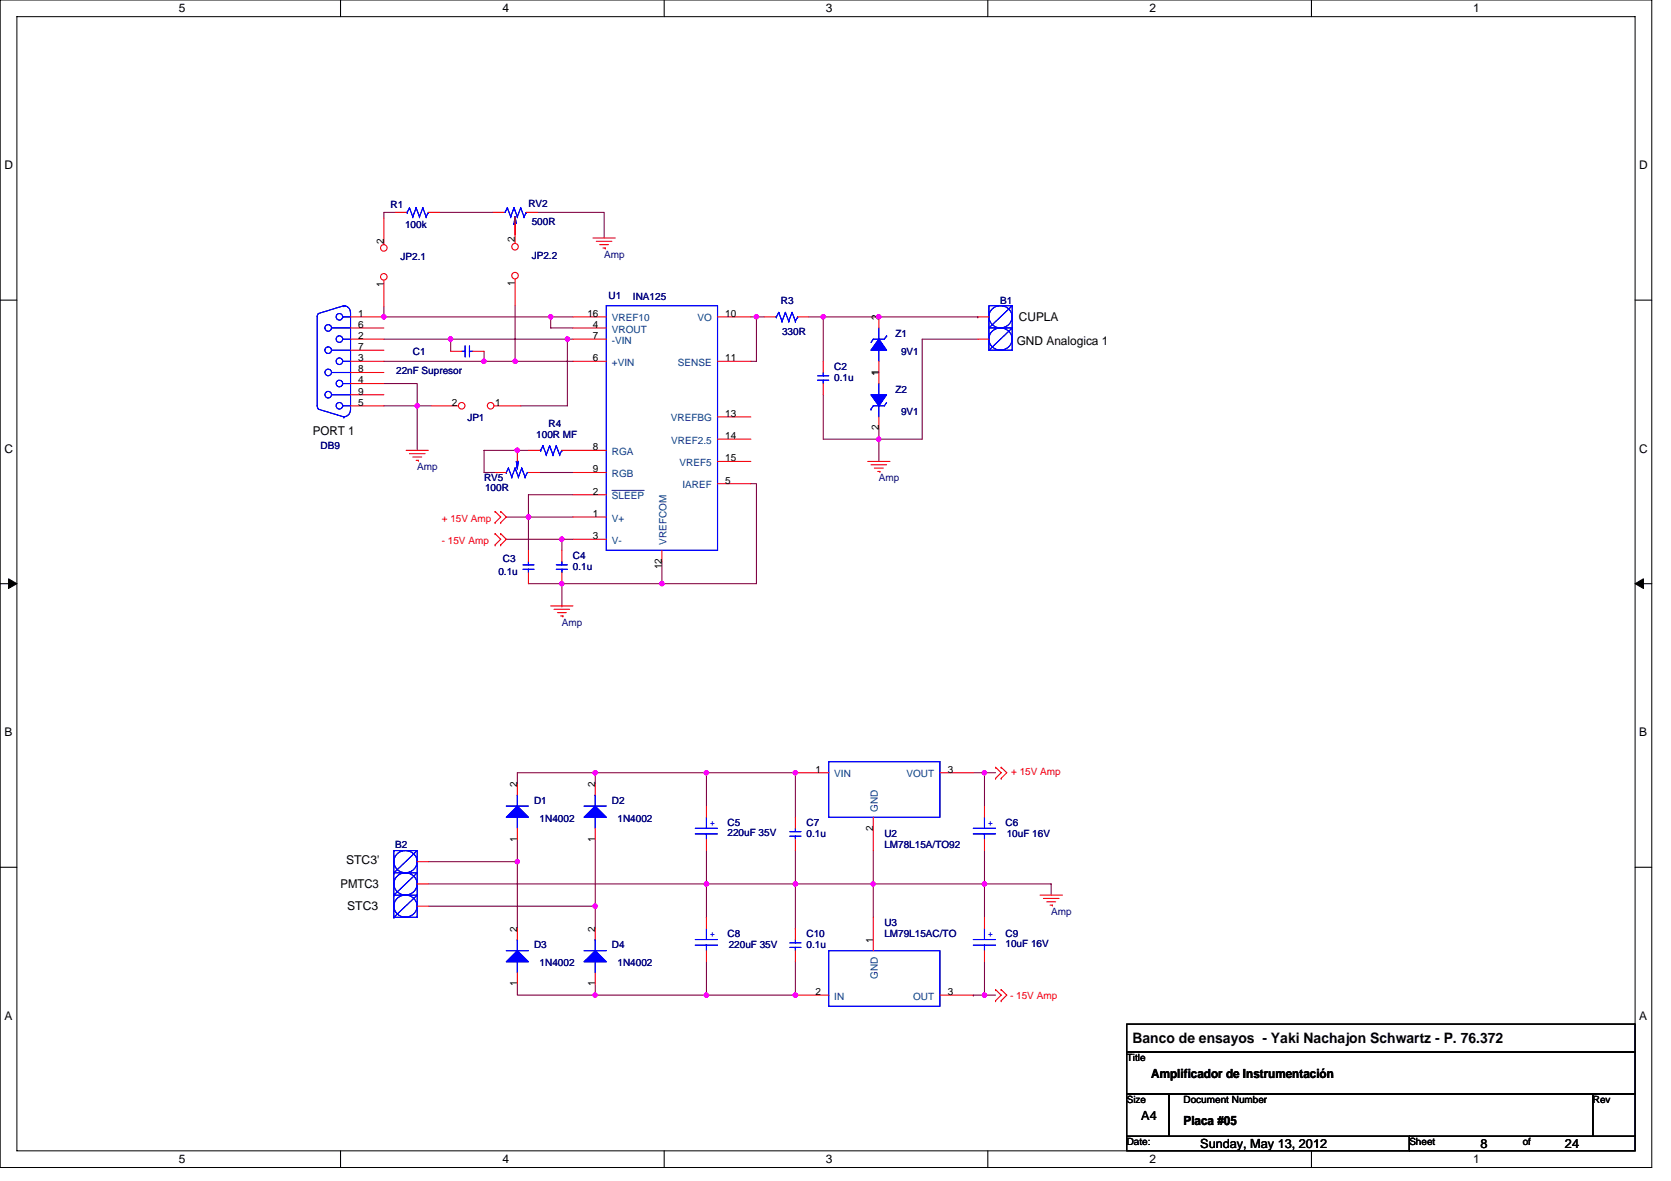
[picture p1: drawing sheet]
<svg xmlns="http://www.w3.org/2000/svg" width="297mm" height="210mm" viewBox="0 0 297 210" stroke-linecap="round" stroke-linejoin="round" font-family="sans-serif">
<path d="M0 0h293.6v207.6h-293.6zM3 3h287.7v201.6h-287.7z" fill="none" stroke="#000" stroke-width=".18"/>
<g fill="#fff">
<path d="M31.8 .3h1.2v2.4h-1.2z"/>
<path d="M31.8 204.9h1.2v2.4h-1.2z"/>
</g>
<path d="M60.5 0v3M60.5 204.6v3" fill="none" stroke="#000" stroke-width=".19"/>
<g fill="#fff">
<path d="M89.3 .3h1.2v2.4h-1.2z"/>
<path d="M89.3 204.9h1.2v2.4h-1.2z"/>
</g>
<path d="M118.1 0v3M118.1 204.6v3" fill="none" stroke="#000" stroke-width=".19"/>
<g fill="#fff">
<path d="M146.8 .3h1.2v2.4h-1.2z"/>
<path d="M146.8 204.9h1.2v2.4h-1.2z"/>
</g>
<path d="M175.6 0v3M175.6 204.6v3" fill="none" stroke="#000" stroke-width=".19"/>
<g fill="#fff">
<path d="M204.4 .3h1.1v2.4h-1.1z"/>
<path d="M204.4 204.9h1.1v2.4h-1.1z"/>
</g>
<path d="M233.1 0v3M233.1 204.6v3" fill="none" stroke="#000" stroke-width=".19"/>
<g fill="#fff">
<path d="M261.9 .3h1.2v2.4h-1.2z"/>
<path d="M261.9 204.9h1.2v2.4h-1.2z"/>
<path d="M.8 28.2h1.5v2.3h-1.5z"/>
<path d="M291.4 28.2h1.5v2.3h-1.5z"/>
<path d="M.8 78.5h1.5v2.4h-1.5z"/>
<path d="M291.4 78.5h1.5v2.4h-1.5z"/>
</g>
<path d="M0 53.4h3M290.7 53.4h2.9" fill="none" stroke="#000" stroke-width=".19"/>
<g fill="#fff">
<path d="M.8 129h1.4v2.3h-1.4z"/>
<path d="M291.4 129h1.4v2.3h-1.4z"/>
</g>
<path d="M0 103.8h3M290.7 103.8h2.9" fill="none" stroke="#000" stroke-width=".19"/>
<path d="M1.5 102.9l1.5 .9-1.5 .8zM290.7 103.8l1.4-.9v1.7z" fill="#000" stroke="#000" stroke-width=".18"/>
<g fill="#fff">
<path d="M.7 179.4h1.5v2.4h-1.5z"/>
<path d="M291.4 179.4h1.4v2.4h-1.4z"/>
</g>
<path d="M0 154.2h3M290.7 154.2h2.9M200.3 194.5h7.5v7.5h-7.5zM200.3 182.1h90.4v4.9h-90.4zM200.3 187h90.4v7.5h-90.4zM207.8 194.5h75.3v7.5h-75.3zM283.1 194.5h7.6v7.5h-7.6zM200.3 202h50.2v2.6h-50.2zM250.5 202h40.2v2.6h-40.2z" fill="none" stroke="#000" stroke-width=".19"/>
<g fill="none" stroke="#800040" stroke-width=".19">
<path d="M70.2 37.8h-2v1M78.1 37.8h9.5M91.6 38.5v3.2M95.5 37.8h11.9v4.5M68.2 54.6v1.7h29.7M91.6 54.4v9.8M97.9 56.3v2h4M97.9 56.3h4M97.9 56.3h.1M133.5 56.3h1M134.5 56.3h.1M134.5 56.3v7.9h-1"/>
<path d="M134.5 56.3h1.3M143.8 56.3h2.5M146.3 56.3h.1M146.3 56.3v7.9M146.3 56.3h27.5M173.8 56.3h.1M68.2 68.2h6v4M68.2 60.3h11.9M68.2 72.2h6M68.2 64.2h23.4M74.2 72.2h.1M74.2 72.2h2.5"/>
<path d="M74.2 72.2v7.9M80.1 60.3h.1M80.1 60.3v2.2M80.1 60.3h21.8M86 62.5v1.7M86 64.2h.1M91.6 64.2h10.3M91.6 64.2h.1M100.9 60.3v11.9h-8.3M100.9 60.3h.1M146.3 70.2v7.9h9.9M156.2 78.1h.1"/>
<path d="M156.2 76.1v2M156.2 78.1v3.9M173.8 60.3h-9.9v17.8h-7.7M90 91.9h3.9M90 95.9h9.9M92 80.1h-6v3.9h2M92 80.1h.1M92 80.1h1.9M93.9 91.9h.1M93.9 91.9h8M93.9 91.9v6M95.9 84h6"/>
<path d="M99.9 95.9h.1M99.9 95.9v2M99.9 95.9h2M101.9 88h-8v3.9M117.7 99.8v4M133.5 86h1v17.8h-16.8M93.9 103.8h6M99.9 107.7h.1M99.9 103.8v3.9M99.9 103.8h17.8M117.7 103.8h.1M105.8 137.4v2"/>
<path d="M105.8 137.4h.1M125.6 137.4v5.9M125.6 137.4h.1M141.4 137.4v7.9M141.4 137.4h.1M141.4 137.4h-49.4v2M173 137.4h2M175 137.4h.1M175 137.4h2M175 137.4v5.9M76.2 153.2h15.8v11.9M76.2 157.2h49.4"/>
<path d="M92 153.2h.1M92 149.3v3.9M105.8 149.3v11.8M125.6 151.2v6M125.6 157.2h15.8M125.6 157.2v5.9M141.4 151.2v6M141.4 157.2h13.8M141.4 157.2v7.9M155.2 157.2h.1M155.2 157.2v5.9M155.2 157.2h19.8"/>
<path d="M155.2 151.2v6M175 157.2h11.9v2M175 157.2h.1M175 157.2v5.9M175 151.2v6M76.2 161.1h29.6v4M92 175v1.9h13.8M105.8 176.9h.1M105.8 175v1.9M105.8 161.1h.1M105.8 176.9h35.6M125.6 171v5.9"/>
<path d="M125.6 163.1h.1M125.6 176.9h.1M141.4 171v5.9M141.4 165.1h.1M141.4 176.9h.1M173 176.9h.1M175 171v5.9h-2M175 176.9h2"/>
</g>
<g fill="#f0f" stroke="#f0f" stroke-width=".19">
<circle cx="141.4" cy="157.2" r=".39"/>
<circle cx="155.2" cy="157.2" r=".38"/>
<circle cx="125.6" cy="157.2" r=".38"/>
<circle cx="141.4" cy="176.9" r=".39"/>
<circle cx="141.4" cy="137.4" r=".39"/>
<circle cx="175" cy="137.4" r=".38"/>
<circle cx="175" cy="157.2" r=".38"/>
<circle cx="80.1" cy="60.3" r=".38"/>
<circle cx="93.9" cy="91.9" r=".39"/>
<circle cx="99.9" cy="103.8" r=".38"/>
<circle cx="99.9" cy="95.9" r=".38"/>
<circle cx="92" cy="80" r=".39"/>
<circle cx="134.5" cy="56.3" r=".39"/>
<circle cx="146.3" cy="56.3" r=".38"/>
<circle cx="156.2" cy="78.1" r=".38"/>
<circle cx="68.2" cy="56.3" r=".38"/>
<circle cx="97.9" cy="56.3" r=".38"/>
<circle cx="74.2" cy="72.1" r=".39"/>
<circle cx="86" cy="64.2" r=".38"/>
<circle cx="156.2" cy="56.3" r=".38"/>
<circle cx="105.8" cy="176.9" r=".38"/>
<circle cx="105.8" cy="161.1" r=".39"/>
<circle cx="92" cy="153.2" r=".39"/>
<circle cx="105.8" cy="137.4" r=".38"/>
<circle cx="125.6" cy="176.9" r=".38"/>
<circle cx="125.6" cy="137.4" r=".38"/>
<circle cx="175" cy="176.9" r=".38"/>
<circle cx="117.7" cy="103.8" r=".38"/>
<circle cx="100.9" cy="60.3" r=".38"/>
<circle cx="91.6" cy="64.2" r=".38"/>
</g>
<g fill="none" stroke="#f00" stroke-width=".19">
<path d="M62.3 56.3h5.9M62.3 58.3h5.9M101.9 56.3h5.9M101.9 58.3h5.9M105.4 42.3h4M106 42.9h2.8M106.6 43.5h1.6M107.2 44.1h.4M107.6 44.1h.1M127.5 56.3h6M135.8 56.3h2M141.8 56.3h2"/>
<path d="M156.2 56.3v2M173.8 56.3h2M62.3 60.3h5.9M62.3 64.2h5.9M62.3 72.2h5.9M62.3 70.2h5.9M62.3 68.2h5.9M62.3 66.2h5.9M62.3 62.3h5.9M80.1 62.5h2M84 62.5h2M101.9 60.3h5.9"/>
<path d="M101.9 64.2h5.9M127.5 64.2h6M127.5 74.1h6M127.5 78.1h6M146.3 64.2v2M146.3 68.2v2M156.2 64.2v4M156.2 74.1v2M173.8 60.3h2M72.2 80.1h4M72.8 80.7h2.8M73.4 81.3h1.6"/>
<path d="M74 81.9h.4M74.4 81.9h.1M88 94.9h.1M88 96.9h.1M88 90.9h.1M88 92.9h.1M88 94.9l1 1-1 1M88 90.9l1 1-1 1M88 84h2M89 96.9h.1M89 94.9h.1M89 92.9h.1"/>
<path d="M89 90.9h.1M89 94.9l1 1-1 1M89 90.9l1 1-1 1M92 80.1v1.9M93.9 97.9v1.9M93.9 80.1h2M93.9 84h2M99.9 97.9v1.9M99.9 80.1h7.9M101.9 95.9h5.9M101.9 91.9h5.9M101.9 84h5.9"/>
<path d="M101.9 88h5.9M117.7 97.9v1.9M127.5 86h6M127.5 82h6M154.2 82h4M154.8 82.6h2.8M155.4 83.2h1.6M156 83.8h.4M156.4 83.8h.1M93.9 101.8v2M97.9 107.7h4M98.5 108.3h2.8"/>
<path d="M99.1 108.9h1.6M99.7 109.5h.4M99.9 101.8v2M100.1 109.5h.1M92 139.4v2M105.8 139.4v2M141.4 137.4h5.9M167.1 137.4h5.9M177 138.4h.1M177 136.4h.1M177 136.4l1 1-1 1M178 138.4h.1"/>
<path d="M178 136.4h.1M178 136.4l1 1-1 1M74.2 157.2h2M74.2 153.2h2M92 147.3v2M105.8 147.3v2M125.6 143.3v2M125.6 149.3v1.9M141.4 145.3v2M141.4 149.3v1.9M155.2 145.3v5.9M175 143.3v2"/>
<path d="M175 149.3v1.9M184.9 159.2h3.9M185.5 159.7h2.8M74.2 161.1h2M92 165.1v1.9M92 173v2M105.8 165.1v1.9M105.8 173v2M125.6 163.1v2M125.6 169v2M141.4 176.9h5.9M141.4 165.1v1.9"/>
<path d="M141.4 169v2M155.2 163.1v5.9M167.1 176.9h5.9M175 163.1v2M175 169v2M177 177.9h.1M177 176h.1M177 176l1 .9-1 1M178 177.9h.1M178 176h.1M178 176l1 .9-1 1M186.1 160.3h1.6"/>
<path d="M186.7 160.9h.4M187.1 160.9h.1"/>
</g>
<g fill="none" stroke="#00f" stroke-width=".19">
<path d="M56.4 56.3v15.9M56.6 55.8l-.2 .5M58.9 58.3h3.4M60.9 56.3h1.4M61.1 54.4a1.17 1.17 0 0 1 1.2 1.1M61.1 54.4h.1M61.1 54.4l-4.5 1.4M62.3 55.5v17.4a1.23 1.23 0 0 1-1.2 1.2M107.8 54.4h19.7v43.5h-19.7zM137.8 56.3h.2M138 56.3h.1M138.4 55.5h.1"/>
<path d="M138.4 55.5l-.4 .8M138.4 55.5l.6 1.6M139 57.1h.1M139.6 55.5h.1M139.6 55.5l-.6 1.6M139.6 55.5l.6 1.6M140.2 57.1h.1M140.8 55.5h.1M140.8 55.5l-.6 1.6M140.8 55.5l.6 1.6M141.4 57.1h.1M141.8 56.3h.1"/>
<path d="M141.8 56.3l-.4 .8M156.2 58.3v2M157.6 59.7l-.4 .6h-2l-.4 .6M157.6 59.7h.1M175.8 54.4h4.1v7.9h-4.1zM179.9 54.4l-4.1 3.9h4.1M179.9 54.4h.1M179.9 58.3h.1M179.9 58.3l-4.1 4M56.4 72.1l.2 .6M56.6 72.7l4.5 1.4M58.9 70.2h3.4"/>
<path d="M58.9 66.2h3.4M58.9 62.3h3.4M60.9 72.2h1.4M60.9 68.2h1.4M60.9 64.2h1.4M60.9 60.3h1.4M61.1 74.1h.1M82.1 62.5h.6M82.7 61.5v2M83.5 61.5v2M83.5 62.5h.1M83.5 62.5h.5"/>
<path d="M96.5 79.3h.1M96.5 79.3l-.4 .8M96.5 79.3l.6 1.6M97.7 79.3h.1M97.7 79.3l-.6 1.6M97.7 79.3l.6 1.6M98.9 79.3h.1M98.9 79.3l-.6 1.6M98.9 79.3l.6 1.6M145.3 67.6h2M145.3 66.8h2M146.3 66.2v.6"/>
<path d="M146.3 67.6h.1M146.3 67.6v.6M154.8 72.7h.1M156.2 68.2v2M156.2 72.2v1.9M156.2 62.3v1.9M157.6 71.6l-.4 .6h-2l-.4 .5M90 84h.1M90.4 83.2h.1M90.4 83.2l.6 1.6M90.4 83.2l-.4 .8M91 84.8h.1"/>
<path d="M91.6 83.2h.1M91.6 83.2l-.6 1.6M91.6 83.2l.6 1.6M92 83.2h.1M92 82v1.2M92.2 84.8h.1M92.2 82h.1M92.2 82h-.4l.2 1.2M92.2 82l-.2 1.2M92.7 83.2h.1M92.7 83.2l.6 1.6M92.7 83.2l-.5 1.6"/>
<path d="M93.3 84.8h.1M93.9 99.8v.6M93.9 84h-.2l-.4 .8M95.9 80.1h.2M96.1 80.1h.1M97.1 80.9h.1M98.3 80.9h.1M99.5 80.9h.1M99.9 99.8v.6M99.9 80.1h.1M99.9 80.1l-.4 .8M93 101.2h1.9"/>
<path d="M93 100.4h1.9M93.9 101.2h.1M93.9 101.2v.6M98.9 101.2h2M98.9 100.4h2M99.9 101.2h.1M99.9 101.2v.6M147.3 135.4h19.8v9.9h-19.8zM70 159.2h4.2l-4.2 3.9M70 155.2h4.2l-4.2 4M70 159.2h.1M70 155.2h.1"/>
<path d="M70 151.2h4.2v11.9h-4.2zM70.6 159.7a2 2 0 0 1 3.3 .6 2 2 0 0 1-1.8 2.8 1.96 1.96 0 0 1-1.9-1.2 1.96 1.96 0 0 1 .4-2.2zM74.2 151.2l-4.2 4M90 143.3h3.9M92 145.3v2M92 141.4h.1M92 141.4v1.9M103.8 143.3h4M105.8 145.3v2M105.8 141.4h.1M105.8 141.4v1.9M123.6 147.3h3.9"/>
<path d="M123.6 148.3h3.9M125.6 145.3v2M125.6 148.3h.1M125.6 148.3v1M140.4 148.7h2M140.4 147.9h2M141.4 147.3v.6M141.4 148.7h.1M141.4 148.7v.6M173 147.3h4M173 148.3h4M175 145.3v2"/>
<path d="M175 148.3h.1M175 148.3v1M70 163.1h.1M90 169h3.9M92 171v2M92 167h.1M92 167v2M103.8 169h4M105.8 171v2M105.8 167h.1M105.8 167v2M123.6 167h3.9"/>
<path d="M123.6 168h3.9M125.6 165.1v1.9M125.6 168h.1M125.6 168v1M140.4 168.4h2M140.4 167.6h2M141.4 167v.6M141.4 168.4h.1M141.4 168.4v.6M147.3 169h19.8v9.9h-19.8zM173 167h4M173 168h4"/>
<path d="M175 165.1v1.9M175 168h.1M175 168v1"/>
<circle cx="58.3" cy="58.3" r=".58"/>
<circle cx="60.3" cy="56.3" r=".58"/>
<circle cx="177.9" cy="56.3" r="2.02"/>
<circle cx="58.3" cy="62.3" r=".58"/>
<circle cx="58.3" cy="66.2" r=".58"/>
<circle cx="58.3" cy="70.2" r=".58"/>
<circle cx="60.3" cy="60.3" r=".58"/>
<circle cx="60.3" cy="72.1" r=".58"/>
<circle cx="60.3" cy="64.2" r=".58"/>
<circle cx="60.3" cy="68.2" r=".58"/>
<circle cx="177.9" cy="60.3" r="2.02"/>
<circle cx="72.1" cy="157.2" r="2.02"/>
<circle cx="72.1" cy="153.2" r="2.02"/>
</g>
<g fill="#00f" stroke="#00f" stroke-width=".19">
<path d="M103.8 171l2-2 2 2z" fill-rule="evenodd"/>
<path d="M103.8 171l2-2 2 2z" fill-rule="evenodd"/>
<path d="M103.8 145.3l2-2 2 2z" fill-rule="evenodd"/>
<path d="M103.8 145.3l2-2 2 2z" fill-rule="evenodd"/>
<path d="M90 171l2-2 1.9 2z" fill-rule="evenodd"/>
<path d="M90 171l2-2 1.9 2z" fill-rule="evenodd"/>
<path d="M92 143.3l1.9 2h-3.9z" fill-rule="evenodd"/>
<path d="M92 143.3l1.9 2h-3.9z" fill-rule="evenodd"/>
<path d="M154.8 70.2h2.8l-1.4 2z" fill-rule="evenodd"/>
<path d="M154.8 70.2h2.8l-1.4 2z" fill-rule="evenodd"/>
<path d="M156.2 60.3l1.4 2h-2.8z" fill-rule="evenodd"/>
<path d="M156.2 60.3l1.4 2h-2.8z" fill-rule="evenodd"/>
</g>
<path d="M108.8 87.2h5.7" fill="none" stroke="#004080" stroke-width=".18"/>
<circle cx="68.2" cy="49.2" r=".58" fill="#fff" stroke="#f00" stroke-width=".19"/>
<path d="M68.2 49.8v4.8" fill="none" stroke="#f00" stroke-width=".19"/>
<circle cx="68.2" cy="44.1" r=".58" fill="#fff" stroke="#f00" stroke-width=".19"/>
<path d="M68.2 38.8v4.7M70.2 37.8h2M76.2 37.8h1.9M87.6 37.8h2M91.6 39.7v2M93.6 37.8h1.9" fill="none" stroke="#f00" stroke-width=".19"/>
<g fill="none" stroke="#00f" stroke-width=".19">
<path d="M72.2 37.8h.2M72.4 37.8h.1M72.8 37h.1M72.8 37l-.4 .8M72.8 37l.6 1.5M73.4 38.5h.1M74 37h.1M74 37l-.6 1.5M74 37l.6 1.5M74.6 38.5h.1M75.2 37h.1M75.2 37l-.6 1.5"/>
<path d="M75.2 37l.6 1.5M75.8 38.5h.1M76.2 37.8h.1M76.2 37.8l-.4 .7M90.2 37h.1M90.2 37l-.4 .8h-.2M90.2 37l.6 1.5M90.8 38.5h.1M91.4 37h.1M91.4 39.7h.1M91.4 37l-.6 1.5M91.4 37l.6 1.5"/>
<path d="M91.6 38.5h.1M91.6 38.5l.2 1.2h-.4M91.6 38.5v1.2M91.6 38.5l-.2 1.2M92 38.5h.1M92.6 37h.1M92.6 37l-.6 1.5M92.6 37l.6 1.5M93.2 38.5h.1M93.6 37.8h.1M93.6 37.8l-.4 .7"/>
</g>
<circle cx="87.2" cy="72.1" r=".58" fill="#fff" stroke="#f00" stroke-width=".19"/>
<path d="M87.8 72.2h4.8" fill="none" stroke="#f00" stroke-width=".19"/>
<circle cx="82.1" cy="72.1" r=".58" fill="#fff" stroke="#f00" stroke-width=".19"/>
<path d="M76.7 72.2h4.8" fill="none" stroke="#f00" stroke-width=".19"/>
<circle cx="91.6" cy="49" r=".58" fill="#fff" stroke="#f00" stroke-width=".19"/>
<path d="M91.6 49.6v4.8" fill="none" stroke="#f00" stroke-width=".19"/>
<circle cx="91.6" cy="43.9" r=".58" fill="#fff" stroke="#f00" stroke-width=".19"/>
<path d="M91.6 38.5v4.8" fill="none" stroke="#f00" stroke-width=".19"/>
<g fill="#f0f" stroke="#f0f" stroke-width=".19">
<circle cx="141.4" cy="157.2" r=".39"/>
<circle cx="155.2" cy="157.2" r=".38"/>
<circle cx="125.6" cy="157.2" r=".38"/>
<circle cx="141.4" cy="176.9" r=".39"/>
<circle cx="141.4" cy="137.4" r=".39"/>
<circle cx="175" cy="137.4" r=".38"/>
<circle cx="175" cy="157.2" r=".38"/>
<circle cx="80.1" cy="60.3" r=".38"/>
<circle cx="93.9" cy="91.9" r=".39"/>
<circle cx="99.9" cy="103.8" r=".38"/>
<circle cx="99.9" cy="95.9" r=".38"/>
<circle cx="92" cy="80" r=".39"/>
<circle cx="134.5" cy="56.3" r=".39"/>
<circle cx="146.3" cy="56.3" r=".38"/>
<circle cx="156.2" cy="78.1" r=".38"/>
<circle cx="68.2" cy="56.3" r=".38"/>
<circle cx="97.9" cy="56.3" r=".38"/>
<circle cx="74.2" cy="72.1" r=".39"/>
<circle cx="86" cy="64.2" r=".38"/>
<circle cx="156.2" cy="56.3" r=".38"/>
<circle cx="105.8" cy="176.9" r=".38"/>
<circle cx="105.8" cy="161.1" r=".39"/>
<circle cx="92" cy="153.2" r=".39"/>
<circle cx="105.8" cy="137.4" r=".38"/>
<circle cx="125.6" cy="176.9" r=".38"/>
<circle cx="125.6" cy="137.4" r=".38"/>
<circle cx="175" cy="176.9" r=".38"/>
<circle cx="117.7" cy="103.8" r=".38"/>
<circle cx="100.9" cy="60.3" r=".38"/>
<circle cx="91.6" cy="64.2" r=".38"/>
</g>
<text font-size="2.6" x="201.3" y="185.5">Banco de ensayos - Yaki Nachajon Schwartz - P. 76.372</text>
<g font-size="2.2">
<text x="181.1" y="57.1">CUPLA</text>
<text x="180.7" y="61.3">GND Analogica 1</text>
<text x="55.6" y="77.3">PORT 1</text>
<text x="61.5" y="153.6">STC3'</text>
<text x="60.5" y="157.9">PMTC3</text>
<text x="61.7" y="161.9">STC3</text>
<text x="204.7" y="191.7">Amplificador de Instrumentación</text>
<text x="202.9" y="199.1">A4</text>
<text x="210.4" y="200">Placa #05</text>
<text x="213.4" y="204.1">Sunday, May 13, 2012</text>
<text x="263.2" y="204.1">8</text>
<text x="278.2" y="204.1">24</text>
</g>
<g font-size="2.1">
<text x="31.8" y="2.2">5</text>
<text x="89.3" y="2.2">4</text>
<text x="146.8" y="2.2">3</text>
<text x="204.4" y="2.2">2</text>
<text x="261.9" y="2.2">1</text>
<text x=".8" y="30.1">D</text>
<text x="291.4" y="30.1">D</text>
<text x=".8" y="80.5">C</text>
<text x="291.4" y="80.5">C</text>
<text x=".8" y="130.9">B</text>
<text x="291.4" y="130.9">B</text>
<text x=".8" y="181.3">A</text>
<text x="291.4" y="181.3">A</text>
<text x="31.8" y="206.8">5</text>
<text x="89.3" y="206.8">4</text>
<text x="146.8" y="206.8">3</text>
<text x="204.4" y="206.8">2</text>
<text x="261.9" y="206.8">1</text>
</g>
<g font-size="1.8" fill="#000080">
<text x="69.4" y="37">R1</text>
<text x="72" y="40.5">100k</text>
<text x="93.9" y="36.8">RV2</text>
<text x="94.5" y="39.9">500R</text>
<text x="71.2" y="46.3">JP2.1</text>
<text x="94.5" y="46.1">JP2.2</text>
<text x="107.4" y="45.9">Amp</text>
<text x="108.2" y="53.2">U1</text>
<text x="112.5" y="53.4">INA125</text>
<text x="138.8" y="54">R3</text>
<text x="177.8" y="54">B1</text>
<text x="139" y="59.5">330R</text>
<text x="159.2" y="59.9">Z1</text>
<text x="73.4" y="63.1">C1</text>
<text x="148.3" y="65.8">C2</text>
<text x="160.2" y="63.1">9V1</text>
<text x="70.4" y="66.4">22nF Supresor</text>
<text x="148.3" y="67.8">0.1u</text>
<text x="159.2" y="69.8">Z2</text>
<text x="83.1" y="74.9">JP1</text>
<text x="95.3" y="77.9">100R MF</text>
<text x="97.5" y="75.9">R4</text>
<text x="160.2" y="73.7">9V1</text>
<text x="57" y="79.9">DB9</text>
<text x="74.2" y="83.6">Amp</text>
<text x="86" y="85.6">RV5</text>
<text x="86.2" y="87.4">100R</text>
<text x="156.2" y="85.6">Amp</text>
<text x="89.4" y="99.8">C3</text>
<text x="101.9" y="99.4">C4</text>
<text x="101.9" y="101.4">0.1u</text>
<text x="88.6" y="102.2">0.1u</text>
<text x="99.9" y="111.3">Amp</text>
<text x="94.9" y="142.9">D1</text>
<text x="108.8" y="142.9">D2</text>
<text x="95.9" y="146.1">1N4002</text>
<text x="109.8" y="146.1">1N4002</text>
<text x="129.3" y="146.9">C5</text>
<text x="129.3" y="148.7">220uF 35V</text>
<text x="143.4" y="146.9">C7</text>
<text x="143.4" y="148.9">0.1u</text>
<text x="157.2" y="148.9">U2</text>
<text x="178.7" y="146.9">C6</text>
<text x="179" y="148.9">10uF 16V</text>
<text x="70.2" y="150.9">B2</text>
<text x="157.2" y="150.9">LM78L15A/TO92</text>
<text x="129.3" y="166.7">C8</text>
<text x="143.4" y="166.7">C10</text>
<text x="157.2" y="164.7">U3</text>
<text x="157.2" y="166.7">LM79L15AC/TO</text>
<text x="178.7" y="166.7">C9</text>
<text x="186.9" y="162.7">Amp</text>
<text x="94.9" y="168.6">D3</text>
<text x="95.9" y="171.8">1N4002</text>
<text x="108.8" y="168.6">D4</text>
<text x="109.8" y="171.8">1N4002</text>
<text x="129.5" y="168.6">220uF 35V</text>
<text x="143.4" y="168.6">0.1u</text>
<text x="178.7" y="168.4">10uF 16V</text>
</g>
<g font-size="1.8">
<text x="68.2" y="43.3" transform="rotate(-90 68.2 43.3)">2</text>
<text x="91.5" y="43.1" transform="rotate(-90 91.5 43.1)">2</text>
<text x="68.2" y="51" transform="rotate(-90 68.2 51)">1</text>
<text x="91.5" y="50.8" transform="rotate(-90 91.5 50.8)">1</text>
<text x="63.7" y="58.3">6</text>
<text x="63.7" y="56.3">1</text>
<text x="104.4" y="56.3">16</text>
<text x="105.4" y="58.3">4</text>
<text x="128.9" y="56.3">10</text>
<text x="156.2" y="56.9" transform="rotate(-90 156.2 56.9)">2</text>
<text x="63.7" y="64.2">3</text>
<text x="63.7" y="62.3">7</text>
<text x="63.7" y="60.3">2</text>
<text x="105.4" y="60.3">7</text>
<text x="105.4" y="64.2">6</text>
<text x="128.9" y="64.2">11</text>
<text x="63.7" y="70.2">9</text>
<text x="63.7" y="68.2">4</text>
<text x="63.7" y="66.2">8</text>
<text x="156.2" y="66.8" transform="rotate(-90 156.2 66.8)">11</text>
<text x="63.7" y="72.1">5</text>
<text x="80.3" y="72.1">2</text>
<text x="88" y="72.1">1</text>
<text x="128.9" y="74.1">13</text>
<text x="156.2" y="76.5" transform="rotate(-90 156.2 76.5)">2</text>
<text x="105.4" y="80.1">8</text>
<text x="105.4" y="84">9</text>
<text x="128.9" y="78.1">14</text>
<text x="128.9" y="82">15</text>
<text x="105.4" y="87.9">2</text>
<text x="128.9" y="86">5</text>
<text x="105.4" y="95.9">3</text>
<text x="105.4" y="91.9">1</text>
<text x="117.6" y="101.2" transform="rotate(-90 117.6 101.2)">12</text>
<text x="144.9" y="137.4">1</text>
<text x="168.5" y="137.4">3</text>
<text x="91.9" y="140" transform="rotate(-90 91.9 140)">2</text>
<text x="105.8" y="140" transform="rotate(-90 105.8 140)">2</text>
<text x="91.9" y="149.6" transform="rotate(-90 91.9 149.6)">1</text>
<text x="105.8" y="149.6" transform="rotate(-90 105.8 149.6)">1</text>
<text x="155.2" y="147.7" transform="rotate(-90 155.2 147.7)">2</text>
<text x="91.9" y="165.7" transform="rotate(-90 91.9 165.7)">2</text>
<text x="105.8" y="165.7" transform="rotate(-90 105.8 165.7)">2</text>
<text x="155.2" y="167.7" transform="rotate(-90 155.2 167.7)">1</text>
<text x="91.9" y="175.3" transform="rotate(-90 91.9 175.3)">1</text>
<text x="105.8" y="175.3" transform="rotate(-90 105.8 175.3)">1</text>
<text x="144.9" y="176.9">2</text>
<text x="168.5" y="176.9">3</text>
<text x="200.3" y="188.6">Title</text>
<text x="200.3" y="196.1">Size</text>
<text x="210.4" y="196.1">Document Number</text>
<text x="283.1" y="196.1">Rev</text>
<text x="200.3" y="203.6">Date:</text>
<text x="250.5" y="203.6">Sheet</text>
<text x="270.7" y="203.6">of</text>
</g>
<g font-size="1.8" fill="#004080">
<text x="108.8" y="59.1">VROUT</text>
<text x="108.8" y="57.1">VREF10</text>
<text x="124" y="57.1">VO</text>
<text x="108.8" y="61.1">-VIN</text>
<text x="108.8" y="65">+VIN</text>
<text x="120.5" y="65">SENSE</text>
<text x="119.2" y="74.9">VREFBG</text>
<text x="108.8" y="80.9">RGA</text>
<text x="119.3" y="78.9">VREF2.5</text>
<text x="120.8" y="82.8">VREF5</text>
<text x="108.8" y="84.8">RGB</text>
<text x="108.8" y="88.8">SLEEP</text>
<text x="121.3" y="86.8">IAREF</text>
<text x="108.8" y="92.7">V+</text>
<text x="108.8" y="96.7">V-</text>
<text x="118.5" y="96.9" transform="rotate(-90 118.5 96.9)">VREFCOM</text>
<text x="148.3" y="138.2">VIN</text>
<text x="161.1" y="138.2">VOUT</text>
<text x="156.1" y="144.3" transform="rotate(-90 156.1 144.3)">GND</text>
<text x="156.1" y="174" transform="rotate(-90 156.1 174)">GND</text>
<text x="148.3" y="177.7">IN</text>
<text x="162.3" y="177.7">OUT</text>
</g>
<g font-size="1.8" fill="#f00">
<text x="78.5" y="92.7">+ 15V Amp</text>
<text x="78.5" y="96.7">- 15V Amp</text>
<text x="179.7" y="137.8">+ 15V Amp</text>
<text x="179.6" y="177.5">- 15V Amp</text>
</g>
<g font-size="1.8" fill="#00f">
<text x="126.2" y="146.9">+</text>
<text x="175.6" y="146.9">+</text>
<text x="126.2" y="166.7">+</text>
<text x="175.6" y="166.7">+</text>
</g>
</svg>
